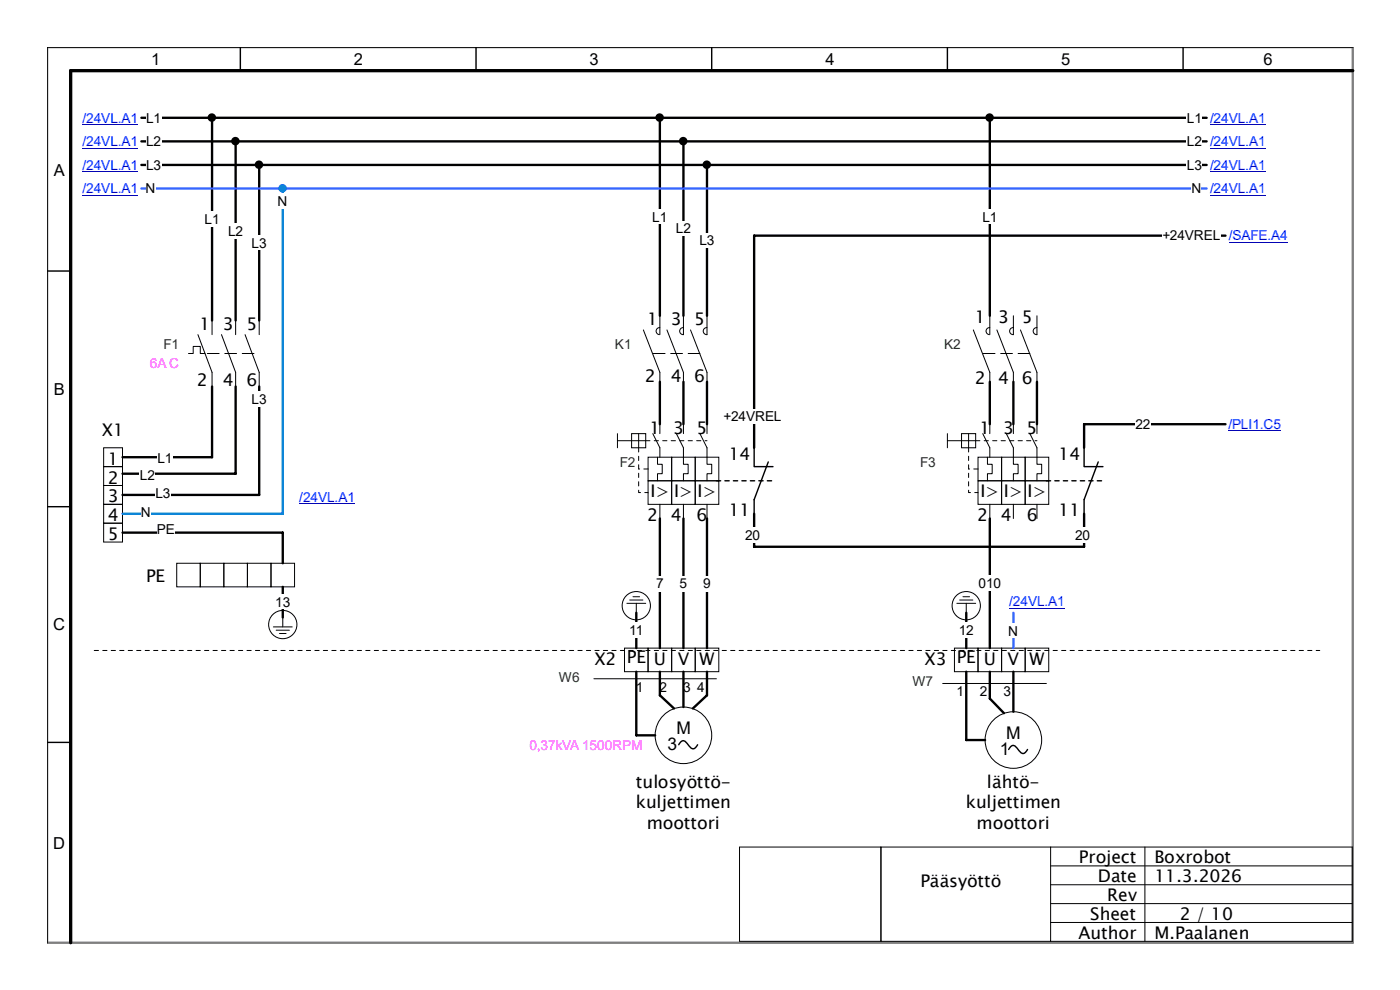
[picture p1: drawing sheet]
<svg xmlns="http://www.w3.org/2000/svg" width="297mm" height="210mm" viewBox="0 0 297 210" stroke-linecap="round" stroke-linejoin="round" font-family="sans-serif">
<path d="M30 25h226" fill="none" stroke="#000" stroke-width=".5"/>
<g fill="#fff">
<path d="M251.8 23.4h3.2v3.2h-3.2z"/>
<path d="M31 23.4h3.2v3.2h-3.2z"/>
</g>
<path d="M30 35h226" fill="none" stroke="#000" stroke-width=".5"/>
<g fill="#fff">
<path d="M31 33.4h3.2v3.2h-3.2z"/>
<path d="M251.8 33.4h3.2v3.2h-3.2z"/>
</g>
<path d="M40 75h1v-1.5h1.5v1.5h1M42 71l3 8v3M45 68v3M47 71l3 8v3M50 68v3M52 71l3 8v3M55 68v3" fill="none" stroke="#000" stroke-width=".21"/>
<path d="M44 75h10" fill="none" stroke="#000" stroke-width=".21" stroke-dasharray="2.5 1.2"/>
<path d="M45 82v15h-19" fill="none" stroke="#000" stroke-width=".5"/>
<path d="M33.4 95.7h3.2v3.2h-3.2z" fill="#fff"/>
<path d="M50 82v18.5h-24" fill="none" stroke="#000" stroke-width=".5"/>
<path d="M29.7 99.2h3.2v3.2h-3.2z" fill="#fff"/>
<g fill="none" stroke="#000" stroke-width=".21">
<path d="M136.5 70l3.5 9v2M140 67v4M140 69.5a.75 .75 0 0 0-.8 .7 .75 .75 0 0 0 .7 .8M141.5 70l3.5 9v2M145 67v4a.75 .75 0 0 1-.8-.8 .75 .75 0 0 1 .8-.7M146.5 70l3.5 9v2M150 67v4a.75 .75 0 0 1-.8-.8 .75 .75 0 0 1 .8-.7M22 95h4v4h-4zM22 99h4v4h-4zM131 92v3M131 93.5h6M134 92h3v3h-3z"/>
<path d="M135.5 92v3M137.5 97h5v5h-5zM138.5 92l1.5 3v2M139.5 97v1.5h1v2h-1v1.5M140 90v2M142.5 97h5v5h-5zM143.5 92l1.5 3v3.5h1v2h-1v1.5M145 90v2M147.5 97h5v5h-5zM148.5 92l1.5 3v3.5h1v2h-1v1.5M150 90v2M22 103h4v4h-4z"/>
<path d="M22 107h4v4h-4zM22 111h4v4h-4zM137.5 102h5v5h-5zM140 107v3M142.5 102h5v5h-5zM145 107v3M147.5 102h5v5h-5zM150 107v3M132.5 137.5h5v5h-5zM137.5 137.5h5v5h-5zM142.5 137.5h5v5h-5zM147.5 137.5h5v5h-5z"/>
<circle cx="145" cy="156" r="6"/>
</g>
<path d="M148.5 75h-10" fill="none" stroke="#000" stroke-width=".21" stroke-dasharray="2.5 1.2"/>
<path d="M135.5 95v9.5h2M137 93.5h13M137.5 99.5h-2M20 138h260" fill="none" stroke="#000" stroke-width=".21" stroke-dasharray=".9 .9"/>
<path d="M144 158l.4-.6a.86 .86 0 0 1 1.4 .4 1.79 1.79 0 0 0 1.4 1l.4-.2 .4-.6" fill="none" stroke="#000" stroke-width=".3"/>
<path d="M145 110v27.5M135 142.5v13.5h4M140 142.5v5l3 2.8M145 142.5v7.5M150 142.5v5l-3 2.8" fill="none" stroke="#000" stroke-width=".5"/>
<path d="M144.2 122.2h1.6v3.2h-1.6z" fill="#fff"/>
<path d="M145 81v9M140 110v27.5" fill="none" stroke="#000" stroke-width=".5"/>
<path d="M139.2 122.2h1.6v3.2h-1.6z" fill="#fff"/>
<path d="M140 81v9M150 110v27.5" fill="none" stroke="#000" stroke-width=".5"/>
<path d="M149.2 122.2h1.6v3.2h-1.6z" fill="#fff"/>
<path d="M150 81v9M26 113h34v6.5" fill="none" stroke="#000" stroke-width=".5"/>
<g fill="none" stroke="#000" stroke-width=".21">
<path d="M206.5 70l3.5 9v2M210 67v4M210 69.5a.75 .75 0 0 0-.8 .7 .75 .75 0 0 0 .7 .8M211.5 70l3.5 9v2M215 67v4a.75 .75 0 0 1-.8-.8 .75 .75 0 0 1 .8-.7M216.5 70l3.5 9v2M220 67v4a.75 .75 0 0 1-.8-.8 .75 .75 0 0 1 .8-.7M37.5 119.5h5v5h-5zM42.5 119.5h5v5h-5zM47.5 119.5h5v5h-5zM52.5 119.5h5v5h-5zM57.5 119.5h5v5h-5z"/>
<path d="M202.5 137.5h5v5h-5zM207.5 137.5h5v5h-5zM212.5 137.5h5v5h-5zM217.5 137.5h5v5h-5z"/>
</g>
<path d="M218.5 75h-10" fill="none" stroke="#000" stroke-width=".21" stroke-dasharray="2.5 1.2"/>
<path d="M33.3 110.7h3.8v3.2h-3.8z" fill="#fff"/>
<g fill="none" stroke="#000" stroke-width=".21">
<path d="M133 128h4M133.6 127.3h2.8M134.3 126.6h1.4M135 128v2"/>
<circle cx="135" cy="128.5" r="3"/>
</g>
<path d="M135 130v7.5" fill="none" stroke="#000" stroke-width=".5"/>
<path d="M133.5 132.1h3v3.2h-3z" fill="#fff"/>
<g fill="none" stroke="#000" stroke-width=".21">
<path d="M203 128h4M203.6 127.3h2.8M204.3 126.6h1.4M205 128v2"/>
<circle cx="205" cy="128.5" r="3"/>
</g>
<path d="M205 130v7.5" fill="none" stroke="#000" stroke-width=".5"/>
<path d="M203.4 132.1h3.2v3.2h-3.2z" fill="#fff"/>
<g fill="none" stroke="#000" stroke-width=".21">
<path d="M58 133h4M58.6 133.7h2.8M59.3 134.4h1.4M60 131v2M126 144h26"/>
<circle cx="60" cy="132.5" r="3"/>
</g>
<path d="M60 124.5v6.5" fill="none" stroke="#000" stroke-width=".5"/>
<path d="M58.4 126.1h3.2v3.2h-3.2z" fill="#fff"/>
<g fill="none" stroke="#000" stroke-width=".21">
<path d="M201 92v3M201 93.5h6M204 92h3v3h-3zM205.5 92v3M207.5 97h5v5h-5zM208.5 92l1.5 3v2M209.5 97v1.5h1v2h-1v1.5M210 90v2M212.5 97h5v5h-5zM213.5 92l1.5 3v3.5h1v2h-1v1.5M215 90v2M217.5 97h5v5h-5z"/>
<path d="M218.5 92l1.5 3v3.5h1v2h-1v1.5M220 90v2M207.5 102h5v5h-5zM210 107v3M212.5 102h5v5h-5zM215 107v3M217.5 102h5v5h-5zM220 107v3"/>
</g>
<path d="M205.5 95v9.5h2M207 93.5h13M207.5 99.5h-2" fill="none" stroke="#000" stroke-width=".21" stroke-dasharray=".9 .9"/>
<path d="M210 81v9M215 81v9M220 81v9M210 110v27.5" fill="none" stroke="#000" stroke-width=".5"/>
<path d="M207.6 122.1h4.8v3.2h-4.8z" fill="#fff"/>
<circle cx="215" cy="157" r="6" fill="none" stroke="#000" stroke-width=".21"/>
<path d="M160 95v4h4M163 98l-3 8v3M230 95v4h4M233 98l-3 8v3M214 159l.4-.6a.86 .86 0 0 1 1.4 .4 1.79 1.79 0 0 0 1.4 1l.4-.2 .4-.6" fill="none" stroke="#000" stroke-width=".3"/>
<path d="M160 109v7h70v-7M205 142.5v14.5h4M210 142.5v5.7l3 3.1M215 142.5v8.5" fill="none" stroke="#000" stroke-width=".5"/>
<path d="M152 102h12M222 102h12" fill="none" stroke="#000" stroke-width=".3" stroke-dasharray=".9 .9"/>
<g fill="#fff">
<path d="M158.1 112h3.2v3.2h-3.2z"/>
<path d="M228.1 112h3.2v3.2h-3.2z"/>
</g>
<path d="M30 30h226" fill="none" stroke="#000" stroke-width=".5"/>
<g fill="#fff">
<path d="M31 28.4h3.2v3.2h-3.2z"/>
<path d="M251.8 28.4h3.2v3.2h-3.2z"/>
</g>
<path d="M50 30v38" fill="none" stroke="#000" stroke-width=".5"/>
<circle cx="49.9" cy="29.9" r=".65" fill="#000" stroke="#000" stroke-width=".5"/>
<path d="M48.4 47.4h3.2v3.2h-3.2z" fill="#fff"/>
<path d="M55 35v33" fill="none" stroke="#000" stroke-width=".5"/>
<circle cx="54.9" cy="34.9" r=".65" fill="#000" stroke="#000" stroke-width=".5"/>
<path d="M53.4 49.9h3.2v3.2h-3.2z" fill="#fff"/>
<path d="M145 30v37" fill="none" stroke="#000" stroke-width=".5"/>
<circle cx="144.9" cy="29.9" r=".65" fill="#000" stroke="#000" stroke-width=".5"/>
<path d="M143.4 46.9h3.2v3.2h-3.2z" fill="#fff"/>
<path d="M150 35v32" fill="none" stroke="#000" stroke-width=".5"/>
<circle cx="149.9" cy="34.9" r=".65" fill="#000" stroke="#000" stroke-width=".5"/>
<path d="M148.4 49.4h3.2v3.2h-3.2z" fill="#fff"/>
<path d="M55 82v23h-29" fill="none" stroke="#000" stroke-width=".5"/>
<g fill="#fff">
<path d="M33 103h3.2v3.2h-3.2z"/>
<path d="M53.4 83h3.2v3.2h-3.2z"/>
</g>
<path d="M45 25v43" fill="none" stroke="#000" stroke-width=".5"/>
<circle cx="44.9" cy="24.9" r=".65" fill="#000" stroke="#000" stroke-width=".5"/>
<path d="M43.4 44.9h3.2v3.2h-3.2z" fill="#fff"/>
<path d="M140 25v42" fill="none" stroke="#000" stroke-width=".5"/>
<circle cx="139.9" cy="24.9" r=".65" fill="#000" stroke="#000" stroke-width=".5"/>
<path d="M138.4 44.4h3.2v3.2h-3.2z" fill="#fff"/>
<path d="M210 25v42" fill="none" stroke="#000" stroke-width=".5"/>
<circle cx="209.9" cy="24.9" r=".65" fill="#000" stroke="#000" stroke-width=".5"/>
<path d="M208.4 44.4h3.2v3.2h-3.2z" fill="#fff"/>
<path d="M30 40h226" fill="none" stroke="#36f" stroke-width=".5"/>
<g fill="#fff">
<path d="M30.9 38.4h2.1v3.2h-2.1z"/>
<path d="M252.8 38.4h2.1v3.2h-2.1z"/>
</g>
<path d="M60 40v69h-34" fill="none" stroke="#0080ff" stroke-width=".5"/>
<circle cx="59.9" cy="39.9" r=".65" fill="#0080ff" stroke="#0080ff" stroke-width=".5"/>
<g fill="#fff">
<path d="M29.9 107h2.1v3.2h-2.1z"/>
<path d="M58.9 41h2.1v3.2h-2.1z"/>
</g>
<path d="M260 50h-100v45" fill="none" stroke="#000" stroke-width=".5"/>
<g fill="#fff">
<path d="M153.5 86.7h12.3v3.2h-12.3z"/>
<path d="M246.6 48.4h12.3v3.2h-12.3z"/>
</g>
<path d="M260 90h-30v5" fill="none" stroke="#000" stroke-width=".5"/>
<path d="M240.9 88.4h3.2v3.2h-3.2z" fill="#fff"/>
<path d="M215 130v7.5" fill="none" stroke="#36f" stroke-width=".5"/>
<path d="M213.9 132.2h2.1v3.2h-2.1z" fill="#fff"/>
<path d="M200 145h22" fill="none" stroke="#000" stroke-width=".21"/>
<path d="M256.7 23.4h11.8v3.3h-11.8z" fill="#fff"/>
<path d="M256.7 26.4h11.8" fill="none" stroke="#00f" stroke-width=".21"/>
<path d="M17.5 23.4h11.8v3.3h-11.8z" fill="#fff"/>
<path d="M17.5 26.4h11.8" fill="none" stroke="#00f" stroke-width=".21"/>
<path d="M17.5 33.4h11.8v3.3h-11.8z" fill="#fff"/>
<path d="M17.5 36.4h11.8" fill="none" stroke="#00f" stroke-width=".21"/>
<path d="M256.7 33.4h11.8v3.3h-11.8z" fill="#fff"/>
<path d="M256.7 36.4h11.8" fill="none" stroke="#00f" stroke-width=".21"/>
<path d="M63.5 103.9h11.8v3.2h-11.8z" fill="#fff"/>
<path d="M63.5 106.9h11.8" fill="none" stroke="#00f" stroke-width=".21"/>
<path d="M17.5 28.4h11.8v3.3h-11.8z" fill="#fff"/>
<path d="M17.5 31.4h11.8" fill="none" stroke="#00f" stroke-width=".21"/>
<path d="M256.7 28.4h11.8v3.3h-11.8z" fill="#fff"/>
<path d="M256.7 31.4h11.8" fill="none" stroke="#00f" stroke-width=".21"/>
<path d="M17.5 38.4h11.8v3.3h-11.8z" fill="#fff"/>
<path d="M17.5 41.4h11.8" fill="none" stroke="#00f" stroke-width=".21"/>
<path d="M256.7 38.4h11.8v3.3h-11.8z" fill="#fff"/>
<path d="M256.7 41.4h11.8" fill="none" stroke="#00f" stroke-width=".21"/>
<path d="M260.7 48.4h12.5v3.2h-12.5z" fill="#fff"/>
<path d="M260.7 51.4h12.5" fill="none" stroke="#00f" stroke-width=".21"/>
<path d="M260.6 88.4h11.2v3.3h-11.2z" fill="#fff"/>
<path d="M260.6 91.4h11.2" fill="none" stroke="#00f" stroke-width=".21"/>
<path d="M214.1 126h11.8v3.2h-11.8z" fill="#fff"/>
<path d="M214.1 129h11.8" fill="none" stroke="#00f" stroke-width=".21"/>
<path d="M10 10h277v190h-277z" fill="none" stroke="#7f7f7f" stroke-width=".5"/>
<path d="M51 10v5M101 10v5M151 10v5M201 10v5M251 10v5M287 10h-277v190M10 57.5h5M10 107.5h5M10 157.5h5" fill="none" stroke="#000" stroke-width=".3"/>
<path d="M287 15h-272v185" fill="none" stroke="#000" stroke-width=".7"/>
<path d="M156.9 179.7h30v20h-30zM186.9 179.7h36v20h-36zM222.9 179.7h64v20h-64M242.9 179.7v20M222.9 183.7h64M222.9 187.7h64M222.9 191.7h64M222.9 195.7h64" fill="none" stroke="#000" stroke-width=".21"/>
<g font-size="3.7">
<text x="42.3" y="70">1</text>
<text x="47.3" y="70">3</text>
<text x="52.3" y="70">5</text>
<text x="137.3" y="69">1</text>
<text x="142.3" y="69">3</text>
<text x="147.3" y="69">5</text>
<text x="206.8" y="68.5">1</text>
<text x="211.8" y="68.5">3</text>
<text x="216.8" y="68.5">5</text>
<text x="41.8" y="82">2</text>
<text x="47.3" y="82">4</text>
<text x="52.3" y="82">6</text>
<text x="136.8" y="81">2</text>
<text x="142.3" y="81">4</text>
<text x="147.3" y="81">6</text>
<text x="206.8" y="81.5">2</text>
<text x="211.8" y="81.5">4</text>
<text x="216.8" y="81.5">6</text>
<text x="21.7" y="92.5">X1</text>
<text x="137.8" y="92">1</text>
<text x="142.8" y="92">3</text>
<text x="147.8" y="92">5</text>
<text x="207.8" y="92">1</text>
<text x="212.8" y="92">3</text>
<text x="217.8" y="92">5</text>
<text x="22.9" y="98.6">1</text>
<text x="154.6" y="97.5">14</text>
<text x="224.6" y="97.5">14</text>
<text x="22.9" y="102.6">2</text>
<text x="22.9" y="106.6">3</text>
<text x="138" y="105.5">I&gt; I&gt; I&gt;</text>
<text x="208" y="105.5">I&gt; I&gt; I&gt;</text>
<text x="22.9" y="110.6">4</text>
<text x="137.3" y="110.5">2</text>
<text x="142.3" y="110.5">4</text>
<text x="147.8" y="110.5">6</text>
<text x="154.6" y="109.5">11</text>
<text x="207.3" y="110.5">2</text>
<text x="212.3" y="110.5">4</text>
<text x="217.8" y="110.5">6</text>
<text x="224.6" y="109.5">11</text>
<text x="22.9" y="114.6">5</text>
<text x="31" y="123.5">PE</text>
<text x="126.2" y="141">X2</text>
<text x="133" y="140.6">PE</text>
<text x="138.7" y="141.1">U V W</text>
<text x="196.2" y="141">X3</text>
<text x="203" y="140.6">PE</text>
<text x="208.7" y="141.1">U V W</text>
<text x="143.5" y="155.7">M</text>
<text x="141.6" y="159.2">3</text>
<text x="212.1" y="160.2">1</text>
<text x="213.5" y="156.7">M</text>
<text x="134.9" y="167.1">tulosyöttö-</text>
<text x="209.4" y="167.1">lähtö-</text>
<text x="134.9" y="171.5">kuljettimen</text>
<text x="204.9" y="171.5">kuljettimen</text>
<text x="137.2" y="175.9">moottori</text>
<text x="207.2" y="175.9">moottori</text>
<text x="228.9" y="183.2">Project</text>
<text x="244.9" y="183.2">Boxrobot</text>
<text x="195.3" y="188.2">Pääsyöttö</text>
<text x="232.9" y="187.2">Date</text>
<text x="234.9" y="191.2">Rev</text>
<text x="244.9" y="187.2">11.3.2026</text>
<text x="231.3" y="195.2">Sheet</text>
<text x="250.3" y="195.2">2 / 10</text>
<text x="228.8" y="199.2">Author</text>
<text x="244.9" y="199.2">M.Paalanen</text>
</g>
<g font-size="3.5">
<text x="32.1" y="13.7">1</text>
<text x="75.1" y="13.7">2</text>
<text x="125.1" y="13.7">3</text>
<text x="175.1" y="13.7">4</text>
<text x="225.1" y="13.7">5</text>
<text x="268.1" y="13.7">6</text>
<text x="11.4" y="37.4">A</text>
<text x="11.4" y="83.7">B</text>
<text x="11.3" y="133.7">C</text>
<text x="11.3" y="180">D</text>
</g>
<g font-size="2.9" fill="#00f">
<text x="17.5" y="26">/24VL.A1</text>
<text x="256.7" y="26">/24VL.A1</text>
<text x="17.5" y="31">/24VL.A1</text>
<text x="256.7" y="31">/24VL.A1</text>
<text x="17.5" y="36">/24VL.A1</text>
<text x="17.5" y="41">/24VL.A1</text>
<text x="256.7" y="36">/24VL.A1</text>
<text x="256.7" y="41">/24VL.A1</text>
<text x="260.7" y="51">/SAFE.A4</text>
<text x="260.6" y="91">/PLI1.C5</text>
<text x="63.5" y="106.5">/24VL.A1</text>
<text x="214.1" y="128.6">/24VL.A1</text>
</g>
<g font-size="2.9">
<text x="31" y="26">L1</text>
<text x="251.8" y="26">L1</text>
<text x="31" y="31">L2</text>
<text x="251.8" y="31">L2</text>
<text x="30.9" y="41">N</text>
<text x="31" y="36">L3</text>
<text x="251.8" y="36">L3</text>
<text x="252.8" y="41">N</text>
<text x="43.4" y="47.5">L1</text>
<text x="58.9" y="43.6">N</text>
<text x="138.4" y="47">L1</text>
<text x="208.4" y="47">L1</text>
<text x="48.4" y="50">L2</text>
<text x="53.4" y="52.5">L3</text>
<text x="143.4" y="49.5">L2</text>
<text x="148.4" y="52">L3</text>
<text x="246.6" y="51">+24VREL</text>
<text x="53.4" y="85.6">L3</text>
<text x="153.5" y="89.3">+24VREL</text>
<text x="240.9" y="91">22</text>
<text x="29.7" y="101.8">L2</text>
<text x="33.4" y="98.3">L1</text>
<text x="33" y="105.6">L3</text>
<text x="29.9" y="109.6">N</text>
<text x="33.3" y="113.3">PE</text>
<text x="158.1" y="114.6">20</text>
<text x="228.1" y="114.6">20</text>
<text x="139.2" y="124.8">7</text>
<text x="144.2" y="124.8">5</text>
<text x="149.2" y="124.8">9</text>
<text x="207.6" y="124.7">010</text>
<text x="58.4" y="128.7">13</text>
<text x="133.5" y="134.7">11</text>
<text x="203.4" y="134.7">12</text>
<text x="213.9" y="134.8">N</text>
<text x="134.9" y="146.7">1</text>
<text x="139.9" y="146.7">2</text>
<text x="144.9" y="146.7">3 4</text>
<text x="202.9" y="147.7">1</text>
<text x="207.9" y="147.7">2</text>
<text x="212.9" y="147.7">3</text>
</g>
<g font-size="2.9" fill="#008000">
<text x="34.7" y="74">F1</text>
<text x="130.5" y="74">K1</text>
<text x="200.3" y="74">K2</text>
<text x="131.5" y="99">F2</text>
<text x="195.2" y="99">F3</text>
<text x="118.6" y="144.6">W6</text>
<text x="193.6" y="145.6">W7</text>
</g>
<g font-size="2.9" fill="#f0f">
<text x="31.8" y="78">6A C</text>
<text x="112.3" y="159">0,37kVA 1500RPM</text>
</g>
</svg>
